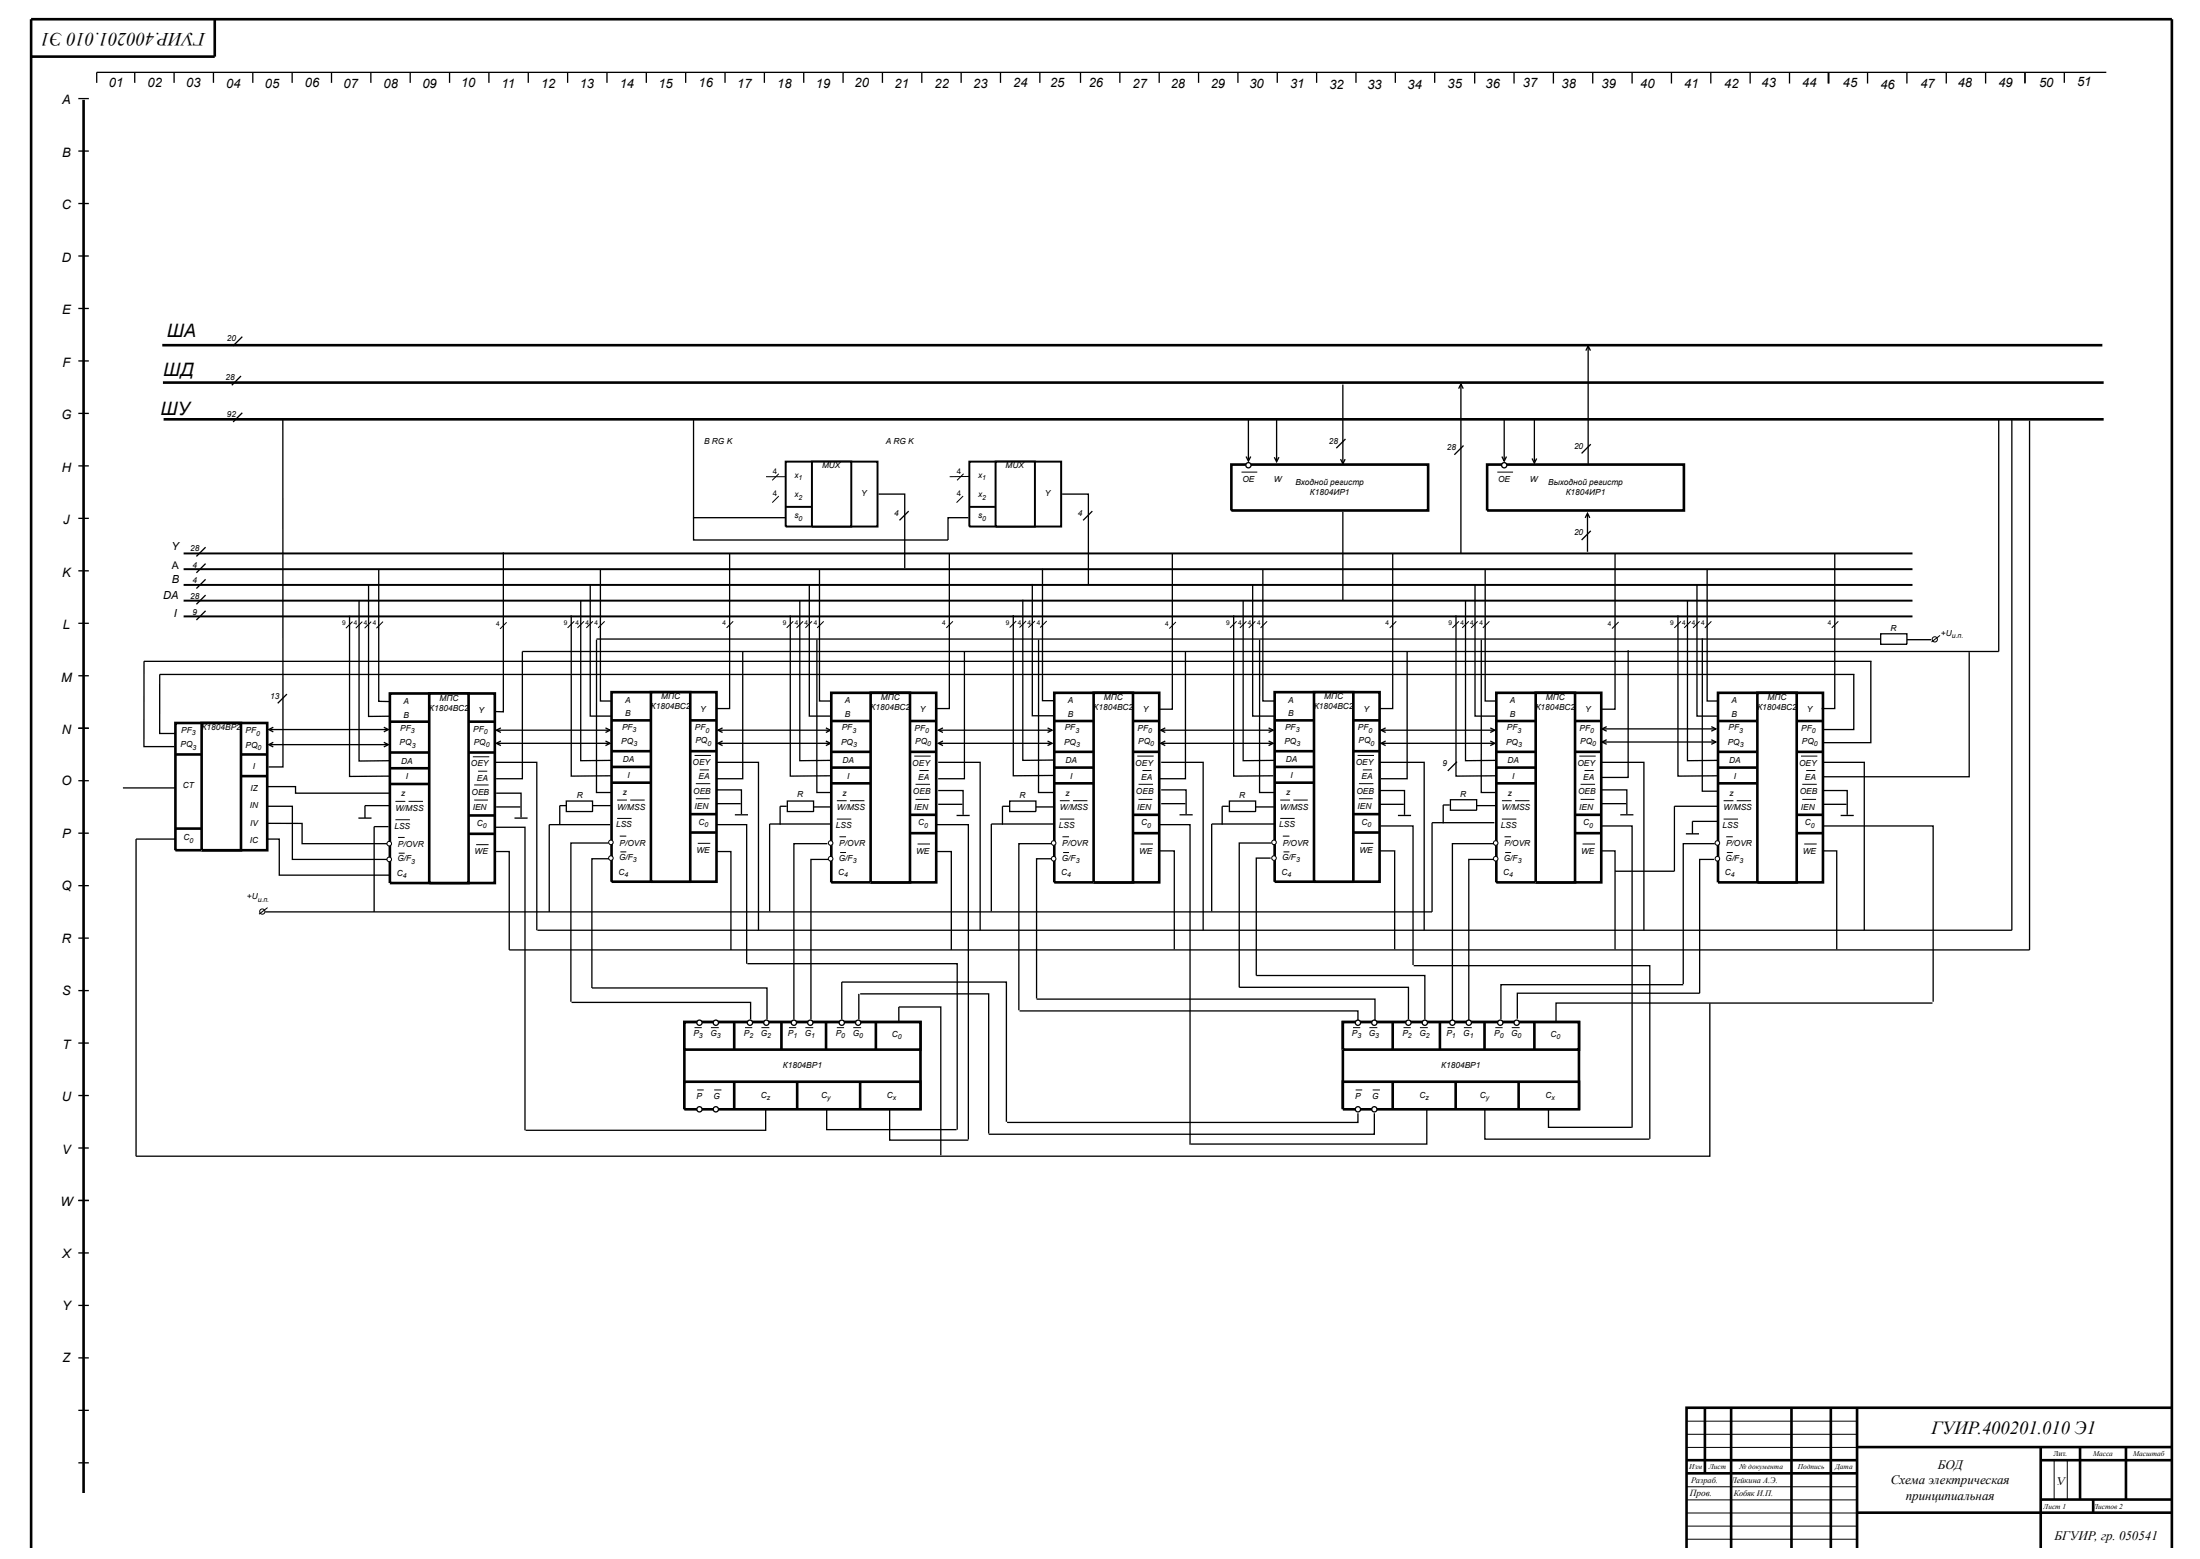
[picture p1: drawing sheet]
<svg xmlns="http://www.w3.org/2000/svg" width="873mm" height="619mm" viewBox="0 0 873 619" stroke-linecap="round" stroke-linejoin="round" font-family="sans-serif">
<g fill="none" stroke="#000" stroke-width="1" stroke-linecap="butt">
<path d="M85.2 7.9v14.6h-72.8M33.2 39.6v552.9M676.7 558.7v26M687.1 558.7v55.4M711 558.7v55.4M726.6 558.7v55.4M737.1 558.7v55.4M862 558.7h-192.6v55.4M669.4 579.5h67.7M737.1 574.3h124.9M809.9 574.3v39.8M809.9 579.5h52.1"/>
<path d="M825.6 574.3v20.9M843.8 574.3v20.9M669.4 584.7h67.7M809.9 595.2h52.1M830.8 595.2v5.2M12.4 614.1v-606.5h849.6v606.5M737.1 600.4h124.9"/>
</g>
<path d="M669.5 564h67.7M669.5 569.3h67.7M669.5 574.5h67.7M815.3 579.7v15.6M820.5 579.7v15.6M669.5 590.1h67.7M669.5 595.3h67.7M669.5 600.5h67.7M669.5 605.7h67.7M669.5 610.9h67.7" fill="none" stroke="#000" stroke-width=".4"/>
<g fill="none" stroke="#000" stroke-width=".52">
<path d="M31.1 39.1h4.2M53.5 28.7v4.2M69.1 28.7v4.2M84.7 28.7v4.2M100.3 28.7v4.2M116 28.7v4.2M131.6 28.7v4.2M147.2 28.7v4.2M162.8 28.7v4.2M178.4 28.7v4.2M194 28.7v4.2M209.7 28.7v4.2"/>
<path d="M225.3 28.7v4.2M240.9 28.7v4.2M256.5 28.7v4.2M272.1 28.7v4.2M287.8 28.7v4.2M303.4 28.7v4.2M319 28.7v4.2M334.6 28.7v4.2M350.2 28.7v4.2M365.9 28.7v4.2M381.5 28.7v4.2M397.1 28.7v4.2"/>
<path d="M412.7 28.7v4.2M428.8 28.7v4.2M444.5 28.7v4.2M460.1 28.7v4.2M475.7 28.7v4.2M491.3 28.7v4.2M506.9 28.7v4.2M522.6 28.7v4.2M538.2 28.7v4.2M553.8 28.7v4.2M569.4 28.7v4.2M585.3 29v4.1"/>
<path d="M600.9 29v4.1M616.5 29v4.1M632.2 29v4.1M647.8 29v4.1M663.4 29v4.1M679 29v4.1M694.6 29v4.1M710.2 29v4.1M725.6 29v4.1M725.9 29v4.1M741.2 29v4.1M756.8 29v4.1"/>
<path d="M772.5 29v4.1M788.1 29v4.1M803.7 28.7v4.4M819.3 28.7v4.2M836 28.7h-797.6v4.2M31.1 60h4.2M31.1 80.8h4.2M31.1 101.6h4.2M31.1 122.4h4.2M31.1 143.3h4.2M31.1 164.1h4.2M31.1 184.9h4.2"/>
<path d="M31.1 205.7h4.2M31.1 226.6h4.2M31.1 247.4h4.2M236.7 253.6h509.7M294.8 258.6v50.5h-10.4M324.2 253.9v60.6h6M31.1 268.2h4.2M31.1 289h4.2M285.5 289.8h43.5M285.5 295h43.5M286.8 288.9l-1.8 .9 1.8 .9M286.8 294.1l-1.8 .9 1.8 .9"/>
<path d="M327.8 288.9l1.8 .9-1.8 .9M327.8 294.1l1.8 .9-1.8 .9M31.1 309.9h4.2M31.1 330.7h4.2M31.1 351.5h4.2M31.1 372.3h4.2M31.1 393.2h4.2M31.1 414h4.2M31.1 434.8h4.2M31.1 455.6h4.2M31.1 476.5h4.2M31.1 497.3h4.2"/>
<path d="M31.1 518.1h4.2M31.1 538.9h4.2M31.1 559.8h4.2M31.1 580.6h4.2"/>
</g>
<path d="M72.9 219.7h686.2M72.9 225.9h686.2M72.9 232.1h686.2M72.9 238.4h686.2M72.9 244.6h686.2" fill="none" stroke="#000" stroke-width=".78" stroke-linecap="butt"/>
<path d="M312.5 317.9h10.4v4.2h-10.4z" fill="#fff"/>
<g fill="none" stroke="#000" stroke-width=".52">
<path d="M207.3 258.6v50.5h-10.4M236.8 253.9l-.1 60.6h6M382.8 258.6v50.5h-10.4M412.2 253.9v60.6h6M470.5 258.6v50.5h-10.4M499.9 253.9v60.6h6M558.5 258.6v50.5h-10.4M587.9 253.9v60.6h6M646.2 258v50.6h-10.4M675.6 253.4v60.6h6M197.6 289.8h44M197.6 295h44"/>
<path d="M198.8 288.9l-1.8 .9 1.8 .9M198.8 294.1l-1.8 .9 1.8 .9M240.3 288.9l1.8 .9-1.8 .9M240.3 294.1l1.8 .9-1.8 .9M373 289.8h44M373 295h44M374.2 288.9l-1.8 .9 1.8 .9M374.2 294.1l-1.8 .9 1.8 .9M415.8 288.9l1.8 .9-1.8 .9M415.8 294.1l1.8 .9-1.8 .9M461.2 289.8h43.5M461.2 295h43.5"/>
<path d="M462.5 288.9l-1.8 .9 1.8 .9M462.5 294.1l-1.8 .9 1.8 .9M503.5 288.9l1.8 .9-1.8 .9M503.5 294.1l1.8 .9-1.8 .9M548.7 289.8h44M548.7 295h44M550 288.9l-1.9 .9 1.9 .9M550 294.1l-1.9 .9 1.9 .9M591.5 288.9l1.8 .9-1.8 .9M591.5 294.1l1.8 .9-1.8 .9M636.4 289.3h44M636.4 294.5h44"/>
<path d="M637.7 288.4l-1.8 .9 1.8 .9M637.7 293.6l-1.8 .9 1.8 .9M679.2 288.4l1.8 .9-1.8 .9M679.2 293.6l1.8 .9-1.8 .9M312.5 317.9h10.4v4.2h-10.4z"/>
</g>
<path d="M69.6 286.9h36.5v50.5h-36.5z" fill="#fff"/>
<path d="M69.6 286.9h36.5v50.5h-36.5z" fill="none" stroke="#000" stroke-width="1" stroke-linecap="butt"/>
<path d="M80 286.9h15.6v50.5h-15.6z" fill="#fff"/>
<path d="M69.6 299.4h10.4M80 286.9h15.6v50.5h-15.6zM95.6 299.4h10.2M95.6 308h10.2M69.6 328.9h10.2" fill="none" stroke="#000" stroke-width="1" stroke-linecap="butt"/>
<g fill="none" stroke="#000" stroke-width=".52">
<path d="M112.3 166.4v138h-5.7M107.2 289.5h46.4M107.2 295.5h46.4M108.5 288.6l-1.9 .9 1.9 1M108.5 294.6l-1.9 .9 1.9 .9M152.3 288.6l1.9 .9-1.9 1M152.3 294.6l1.9 .9-1.9 .9M106.1 312.2h11.2v2.6h37.4M154.7 319.7h-9.9v5M106.1 326.8h13.8v8h33.8M106.1 320h9.9v21.1h37.7M106.1 333h4.7v14.3h43.9"/>
<path d="M142.2 324.7h5.3M669.1 330.9h5.2M681.6 326h-9.9v4.9M202.1 377h603.4M213.3 369.2h585.2"/>
</g>
<circle cx="104.1" cy="361.8" r="1.04" fill="#fff"/>
<g fill="none" stroke="#000" stroke-width=".4">
<path d="M106.2 360.2l-3.4 2.6"/>
<circle cx="104.1" cy="361.8" r="1.04"/>
</g>
<path d="M154.2 328.1h-5.7v33.8M242.2 327.3h-24.2v34.6M105.3 361.9h463.1" fill="none" stroke="#000" stroke-width=".52"/>
<path d="M224.8 317.9h10.4v4.2h-10.4z" fill="#fff"/>
<path d="M224.8 319.7h-2.6v7.3M224.8 317.9h10.4v4.2h-10.4zM235.2 319.7h7.3M312.2 320h-2.6v7.3M329.7 327h-24.2v34.7" fill="none" stroke="#000" stroke-width=".52"/>
<path d="M400.7 317.9h10.4v4.2h-10.4z" fill="#fff"/>
<path d="M400.7 317.9h10.4v4.2h-10.4zM400.5 320h-2.6v7.3M418.2 327h-24.8v34.7" fill="none" stroke="#000" stroke-width=".52"/>
<path d="M487.9 317.9h10.5v4.2h-10.5z" fill="#fff"/>
<path d="M487.9 317.9h10.5v4.2h-10.5zM487.7 320h-2.6v7.3M505.6 327h-24.7v34.7" fill="none" stroke="#000" stroke-width=".52"/>
<path d="M575.7 317.4h10.4v4.2h-10.4z" fill="#fff"/>
<g fill="none" stroke="#000" stroke-width=".52">
<path d="M196.4 302.6h16.7v66.6M196.9 314.8h9.9v9.6M284.4 302.6h16.6v66.6M284.4 313.5h9.9v9.6M284.4 319h9.6M372.4 302.6h16.6v66.6M372.4 313.8h9.9v9.6M372.4 319.2h9.6M460.9 302.6h16.6v66.6M460.9 313.5h9.9v9.6M460.9 319h9.6M547.6 313.8h9.8v9.6"/>
<path d="M547.6 319.2h9.6M547.8 302.6h17.5v66.6M575.4 319.5h-2.6v7.3M575.7 317.4h10.4v4.2h-10.4zM635.8 302.6h16.7v66.6M635.8 313.5h9.9v9.6M635.8 319h9.6M723.3 302.6h16.6v66.6M723.3 313.8h9.9v9.6M723.3 319.2h9.6M196.4 338h5.7v39M196.9 320.3h9.6"/>
<path d="M204.2 324.7h5.2M284.4 338h5.7v39M291.7 323.4h5.2M371.8 338h5.8v39M379.6 323.6h5.3M460.3 337.7h5.8v39.1M468.2 323.4h5.2M547.8 337.7h5.7v39.1M554.8 323.6h5.2M593.1 326.5h-24.7v35.4M635.3 337.7h5.7v39.1M643.1 323.4h5.2"/>
<path d="M683.7 320h-19.1v25.8h-23.6M723.3 337.7h5.7v39.1M730.5 323.6h5.3"/>
</g>
<circle cx="767.9" cy="253.8" r="1.04" fill="#fff"/>
<g fill="none" stroke="#000" stroke-width=".4">
<path d="M770 252.2l-3.4 2.6"/>
<circle cx="767.9" cy="253.8" r="1.04"/>
</g>
<path d="M746.4 251.5h10.4v4.2h-10.4z" fill="#fff"/>
<path d="M746.4 251.5h10.4v4.2h-10.4zM756.8 253.9h9.7M735.8 267.7v21.8h-12.5M736 267.7h-672.6v23.4h6M742.5 262.5v32.3h-19.2M742.8 262.5h-685.6l-.1 33.8h12" fill="none" stroke="#000" stroke-width=".52"/>
<path d="M590.2 184.4h78.1v18.2h-78.1z" fill="#fff"/>
<path d="M590.2 184.4h78.1v18.2h-78.1z" fill="none" stroke="#000" stroke-width="1" stroke-linecap="butt"/>
<path d="M594.3 187.4h6.2" fill="none" stroke="#000" stroke-width=".4"/>
<circle cx="597" cy="184.6" r="1.04" fill="#fff"/>
<circle cx="597" cy="184.6" r="1.04" fill="none" stroke="#000" stroke-width=".52"/>
<path d="M64.4 137h770M64.7 151.8h770.2M64.9 166.4h770" fill="none" stroke="#000" stroke-width="1" stroke-linecap="butt"/>
<path d="M488.7 184.4h78.1v18.2h-78.1z" fill="#fff"/>
<path d="M488.7 184.4h78.1v18.2h-78.1z" fill="none" stroke="#000" stroke-width="1" stroke-linecap="butt"/>
<path d="M492.8 187.4h6.2" fill="none" stroke="#000" stroke-width=".4"/>
<circle cx="495.5" cy="184.6" r="1.04" fill="#fff"/>
<circle cx="495.5" cy="184.6" r="1.04" fill="none" stroke="#000" stroke-width=".52"/>
<path d="M154.7 275.2h41.7v75.3h-41.7z" fill="#fff"/>
<path d="M154.7 275.2h41.7v75.3h-41.7z" fill="none" stroke="#000" stroke-width="1" stroke-linecap="butt"/>
<path d="M170.4 275.2h15.6v75.3h-15.6z" fill="#fff"/>
<path d="M170.4 275.2h15.6v75.3h-15.6z" fill="none" stroke="#000" stroke-width="1" stroke-linecap="butt"/>
<path d="M157 318.1h3.9M162.2 318.1h5.7M187.7 300.4h6.5M188.2 311.5h5.7M188.2 317.5h5.5M189.8 306.1h3.6M157 325.3h5.7M158 332.4h2.6M189 335.2h4.9" fill="none" stroke="#000" stroke-width=".4"/>
<circle cx="154.5" cy="334.8" r=".91" fill="#fff"/>
<g fill="none" stroke="#000" stroke-width=".4">
<path d="M158.3 338.6h2.3"/>
<circle cx="154.5" cy="334.8" r=".91"/>
</g>
<circle cx="154.5" cy="341.1" r=".91" fill="#fff"/>
<circle cx="154.5" cy="341.1" r=".91" fill="none" stroke="#000" stroke-width=".4"/>
<path d="M154.7 298.7h15.4M154.7 286.4h15.4M186 298.7h10.1M186 286.4h10.1M154.7 304.9h15.4M154.7 311.2h15.4M186 330.9h10.1M186 323.6h10.4" fill="none" stroke="#000" stroke-width="1" stroke-linecap="butt"/>
<path d="M242.7 274.7h41.7v75.2h-41.7z" fill="#fff"/>
<path d="M242.7 274.7h41.7v75.2h-41.7z" fill="none" stroke="#000" stroke-width="1" stroke-linecap="butt"/>
<path d="M258.3 274.7h15.7v75.2h-15.7z" fill="#fff"/>
<path d="M258.3 274.7h15.7v75.2h-15.7z" fill="none" stroke="#000" stroke-width="1" stroke-linecap="butt"/>
<path d="M275.7 299.8h6.5M244.9 317.5h3.9M250.1 317.5h5.8M276.2 311h5.7M276.2 317h5.4M277.7 305.6h3.7M244.9 324.8h5.8M246 331.8h2.6M277 334.7h4.9" fill="none" stroke="#000" stroke-width=".4"/>
<circle cx="242.5" cy="334.3" r=".91" fill="#fff"/>
<g fill="none" stroke="#000" stroke-width=".4">
<path d="M246.2 338.1h2.4"/>
<circle cx="242.5" cy="334.3" r=".91"/>
</g>
<circle cx="242.5" cy="340.6" r=".91" fill="#fff"/>
<circle cx="242.5" cy="340.6" r=".91" fill="none" stroke="#000" stroke-width=".4"/>
<path d="M242.7 298.1h15.4M242.7 285.9h15.4M274 298.1h10.1M274 285.9h10.1M242.7 304.4h15.4M242.7 310.6h15.4M274 330.4h10.1M274 323.1h10.4" fill="none" stroke="#000" stroke-width="1" stroke-linecap="butt"/>
<path d="M329.9 275h41.7v75.2h-41.7z" fill="#fff"/>
<path d="M329.9 275h41.7v75.2h-41.7z" fill="none" stroke="#000" stroke-width="1" stroke-linecap="butt"/>
<path d="M345.5 275h15.7v75.2h-15.7z" fill="#fff"/>
<path d="M345.5 275h15.7v75.2h-15.7z" fill="none" stroke="#000" stroke-width="1" stroke-linecap="butt"/>
<path d="M332.1 317.8h3.9M337.3 317.8h5.8M362.9 300.1h6.5M363.4 311.3h5.7M363.4 317.3h5.4M364.9 305.8h3.7M332.1 325.1h5.8M333.2 332.1h2.6M364.2 335h4.9" fill="none" stroke="#000" stroke-width=".4"/>
<circle cx="329.7" cy="334.6" r=".91" fill="#fff"/>
<g fill="none" stroke="#000" stroke-width=".4">
<path d="M333.4 338.4h2.4"/>
<circle cx="329.7" cy="334.6" r=".91"/>
</g>
<circle cx="329.7" cy="340.8" r=".91" fill="#fff"/>
<circle cx="329.7" cy="340.8" r=".91" fill="none" stroke="#000" stroke-width=".4"/>
<path d="M329.9 298.4h15.4M329.9 286.2h15.4M361.2 298.4h10.1M361.2 286.2h10.1M329.9 304.6h15.4M329.9 310.9h15.4M361.2 330.7h10.1M361.2 323.4h10.4" fill="none" stroke="#000" stroke-width="1" stroke-linecap="butt"/>
<path d="M418.4 275h41.7v75.2h-41.7z" fill="#fff"/>
<path d="M418.4 275h41.7v75.2h-41.7z" fill="none" stroke="#000" stroke-width="1" stroke-linecap="butt"/>
<path d="M434.1 275h15.6v75.2h-15.6z" fill="#fff"/>
<path d="M434.1 275h15.6v75.2h-15.6z" fill="none" stroke="#000" stroke-width="1" stroke-linecap="butt"/>
<path d="M420.6 317.8h4M425.9 317.8h5.7M451.4 300.1h6.5M451.9 311.3h5.7M451.9 317.3h5.5M453.4 305.8h3.7M420.6 325.1h5.8M421.7 332.1h2.6M452.7 335h4.9" fill="none" stroke="#000" stroke-width=".4"/>
<circle cx="418.2" cy="334.6" r=".91" fill="#fff"/>
<g fill="none" stroke="#000" stroke-width=".4">
<path d="M422 338.4h2.3"/>
<circle cx="418.2" cy="334.6" r=".91"/>
</g>
<circle cx="418.2" cy="340.8" r=".91" fill="#fff"/>
<circle cx="418.2" cy="340.8" r=".91" fill="none" stroke="#000" stroke-width=".4"/>
<path d="M418.4 298.4h15.4M418.4 286.2h15.4M449.7 298.4h10.1M449.7 286.2h10.1M418.4 304.6h15.4M418.4 310.9h15.4M449.7 330.7h10.1M449.7 323.4h10.4" fill="none" stroke="#000" stroke-width="1" stroke-linecap="butt"/>
<path d="M505.9 274.7h41.7v75.2h-41.7z" fill="#fff"/>
<path d="M505.9 274.7h41.7v75.2h-41.7z" fill="none" stroke="#000" stroke-width="1" stroke-linecap="butt"/>
<path d="M521.5 274.7h15.6v75.2h-15.6z" fill="#fff"/>
<path d="M521.5 274.7h15.6v75.2h-15.6z" fill="none" stroke="#000" stroke-width="1" stroke-linecap="butt"/>
<path d="M538.8 299.8h6.5M508.1 317.5h3.9M513.3 317.5h5.7M539.4 311h5.7M539.4 317h5.4M540.9 305.6h3.7M508.1 324.8h5.7M509.2 331.8h2.6M540.1 334.7h5" fill="none" stroke="#000" stroke-width=".4"/>
<circle cx="505.6" cy="334.3" r=".91" fill="#fff"/>
<g fill="none" stroke="#000" stroke-width=".4">
<path d="M509.4 338.1h2.4"/>
<circle cx="505.6" cy="334.3" r=".91"/>
</g>
<circle cx="505.6" cy="340.6" r=".91" fill="#fff"/>
<circle cx="505.6" cy="340.6" r=".91" fill="none" stroke="#000" stroke-width=".4"/>
<path d="M505.9 298.1h15.4M505.9 285.9h15.4M537.1 298.1h10.2M537.1 285.9h10.2M505.9 304.4h15.4M505.9 310.6h15.4M537.1 330.4h10.2M537.1 323.1h10.5" fill="none" stroke="#000" stroke-width="1" stroke-linecap="butt"/>
<path d="M681.9 275h41.6v75.2h-41.6z" fill="#fff"/>
<path d="M681.9 275h41.6v75.2h-41.6z" fill="none" stroke="#000" stroke-width="1" stroke-linecap="butt"/>
<path d="M697.5 275h15.6v75.2h-15.6z" fill="#fff"/>
<path d="M697.5 275h15.6v75.2h-15.6z" fill="none" stroke="#000" stroke-width="1" stroke-linecap="butt"/>
<path d="M684.1 317.8h3.9M689.3 317.8h5.7M714.8 300.1h6.5M715.3 311.3h5.7M715.3 317.3h5.5M716.9 305.8h3.6M684.1 325.1h5.7M685.1 332.1h2.6M716.1 335h4.9" fill="none" stroke="#000" stroke-width=".4"/>
<circle cx="681.6" cy="334.6" r=".91" fill="#fff"/>
<g fill="none" stroke="#000" stroke-width=".4">
<path d="M685.4 338.4h2.3"/>
<circle cx="681.6" cy="334.6" r=".91"/>
</g>
<circle cx="681.6" cy="340.8" r=".91" fill="#fff"/>
<circle cx="681.6" cy="340.8" r=".91" fill="none" stroke="#000" stroke-width=".4"/>
<path d="M681.9 298.4h15.3M681.9 286.2h15.3M713.1 298.4h10.2M713.1 286.2h10.2M681.9 304.6h15.3M681.9 310.9h15.3M713.1 330.7h10.2M713.1 323.4h10.4" fill="none" stroke="#000" stroke-width="1" stroke-linecap="butt"/>
<path d="M593.9 275h41.6v75.2h-41.6z" fill="#fff"/>
<path d="M593.9 275h41.6v75.2h-41.6z" fill="none" stroke="#000" stroke-width="1" stroke-linecap="butt"/>
<path d="M609.5 275h15.6v75.2h-15.6z" fill="#fff"/>
<path d="M609.5 275h15.6v75.2h-15.6z" fill="none" stroke="#000" stroke-width="1" stroke-linecap="butt"/>
<path d="M596.1 317.8h3.9M601.3 317.8h5.7M626.8 300.1h6.5M627.3 311.3h5.8M627.3 317.3h5.5M628.9 305.8h3.6M596.1 325.1h5.7M597.1 332.1h2.6M628.1 335h5" fill="none" stroke="#000" stroke-width=".4"/>
<circle cx="593.6" cy="334.6" r=".91" fill="#fff"/>
<g fill="none" stroke="#000" stroke-width=".4">
<path d="M597.4 338.4h2.3"/>
<circle cx="593.6" cy="334.6" r=".91"/>
</g>
<circle cx="593.6" cy="340.8" r=".91" fill="#fff"/>
<circle cx="593.6" cy="340.8" r=".91" fill="none" stroke="#000" stroke-width=".4"/>
<path d="M593.9 298.4h15.3M593.9 286.2h15.3M625.1 298.4h10.2M625.1 286.2h10.2M593.9 304.6h15.3M593.9 310.9h15.3M625.1 330.7h10.2M625.1 323.4h10.4" fill="none" stroke="#000" stroke-width="1" stroke-linecap="butt"/>
<path d="M271.6 405.6h93.7v34.4h-93.7z" fill="#fff"/>
<path d="M271.6 405.6h93.7v34.4h-93.7z" fill="none" stroke="#000" stroke-width="1" stroke-linecap="butt"/>
<path d="M271.6 405.6h93.7v11h-93.7z" fill="#fff"/>
<path d="M271.6 405.6h93.7v11h-93.7z" fill="none" stroke="#000" stroke-width="1" stroke-linecap="butt"/>
<path d="M271.6 429.3h93.7v11h-93.7z" fill="#fff"/>
<path d="M271.6 429.3h93.7v11h-93.7z" fill="none" stroke="#000" stroke-width="1" stroke-linecap="butt"/>
<path d="M275.7 407.9h2.8M282.2 407.9h3.1" fill="none" stroke="#000" stroke-width=".4"/>
<circle cx="277.6" cy="405.9" r="1.04" fill="#fff"/>
<circle cx="277.6" cy="405.9" r="1.04" fill="none" stroke="#000" stroke-width=".52"/>
<circle cx="284.1" cy="405.9" r="1.04" fill="#fff"/>
<circle cx="284.1" cy="405.9" r="1.04" fill="none" stroke="#000" stroke-width=".52"/>
<path d="M276.7 432.6h2.6M283.5 432.6h2.8" fill="none" stroke="#000" stroke-width=".4"/>
<circle cx="277.6" cy="440.3" r="1.04" fill="#fff"/>
<circle cx="277.6" cy="440.3" r="1.04" fill="none" stroke="#000" stroke-width=".52"/>
<circle cx="284.1" cy="440.3" r="1.04" fill="#fff"/>
<circle cx="284.1" cy="440.3" r="1.04" fill="none" stroke="#000" stroke-width=".52"/>
<path d="M295.7 407.9h2.9M302.2 407.9h3.1" fill="none" stroke="#000" stroke-width=".4"/>
<circle cx="297.7" cy="405.9" r="1.04" fill="#fff"/>
<circle cx="297.7" cy="405.9" r="1.04" fill="none" stroke="#000" stroke-width=".52"/>
<circle cx="304.2" cy="405.9" r="1.04" fill="#fff"/>
<circle cx="304.2" cy="405.9" r="1.04" fill="none" stroke="#000" stroke-width=".52"/>
<path d="M313.1 407.9h2.9M319.6 407.9h3.2" fill="none" stroke="#000" stroke-width=".4"/>
<circle cx="315.1" cy="405.9" r="1.04" fill="#fff"/>
<circle cx="315.1" cy="405.9" r="1.04" fill="none" stroke="#000" stroke-width=".52"/>
<circle cx="321.6" cy="405.9" r="1.04" fill="#fff"/>
<circle cx="321.6" cy="405.9" r="1.04" fill="none" stroke="#000" stroke-width=".52"/>
<path d="M332.1 407.9h2.9M338.7 407.9h3.1" fill="none" stroke="#000" stroke-width=".4"/>
<circle cx="334.1" cy="405.9" r="1.04" fill="#fff"/>
<circle cx="334.1" cy="405.9" r="1.04" fill="none" stroke="#000" stroke-width=".52"/>
<circle cx="340.6" cy="405.9" r="1.04" fill="#fff"/>
<circle cx="340.6" cy="405.9" r="1.04" fill="none" stroke="#000" stroke-width=".52"/>
<path d="M291.4 405.6v10.7M310.1 405.9v10.7M327.8 405.9v10.7M347.6 405.6v10.7M291.4 429.1v10.6M316.4 429.1v10.6M341.4 429.1v10.6" fill="none" stroke="#000" stroke-width="1" stroke-linecap="butt"/>
<path d="M311.8 183.2h36.5v25.8h-36.5z" fill="#fff"/>
<path d="M311.8 183.2h36.5v25.8h-36.5z" fill="none" stroke="#000" stroke-width=".78" stroke-linecap="butt"/>
<path d="M322.3 183.2h15.6v25.8h-15.6z" fill="#fff"/>
<path d="M322.3 183.2h15.6v25.8h-15.6zM311.8 201.2h10.2" fill="none" stroke="#000" stroke-width=".78" stroke-linecap="butt"/>
<path d="M384.7 183.2h36.5v25.8h-36.5z" fill="#fff"/>
<path d="M384.7 183.2h36.5v25.8h-36.5z" fill="none" stroke="#000" stroke-width=".78" stroke-linecap="butt"/>
<path d="M395.1 183.2h15.7v25.8h-15.7z" fill="#fff"/>
<path d="M395.1 183.2h15.7v25.8h-15.7zM384.7 201.2h10.2" fill="none" stroke="#000" stroke-width=".78" stroke-linecap="butt"/>
<path d="M533 405.6h93.7v34.4h-93.7z" fill="#fff"/>
<path d="M533 405.6h93.7v34.4h-93.7z" fill="none" stroke="#000" stroke-width="1" stroke-linecap="butt"/>
<path d="M533 405.6h93.7v11h-93.7z" fill="#fff"/>
<path d="M533 405.6h93.7v11h-93.7z" fill="none" stroke="#000" stroke-width="1" stroke-linecap="butt"/>
<path d="M533 429.3h93.7v11h-93.7z" fill="#fff"/>
<path d="M533 429.3h93.7v11h-93.7z" fill="none" stroke="#000" stroke-width="1" stroke-linecap="butt"/>
<path d="M537 407.9h2.9M543.5 407.9h3.1" fill="none" stroke="#000" stroke-width=".4"/>
<circle cx="539" cy="405.9" r="1.04" fill="#fff"/>
<circle cx="539" cy="405.9" r="1.04" fill="none" stroke="#000" stroke-width=".52"/>
<circle cx="545.5" cy="405.9" r="1.04" fill="#fff"/>
<circle cx="545.5" cy="405.9" r="1.04" fill="none" stroke="#000" stroke-width=".52"/>
<path d="M538 432.6h2.7M544.8 432.6h2.9" fill="none" stroke="#000" stroke-width=".4"/>
<circle cx="539" cy="440.3" r="1.04" fill="#fff"/>
<circle cx="539" cy="440.3" r="1.04" fill="none" stroke="#000" stroke-width=".52"/>
<circle cx="545.5" cy="440.3" r="1.04" fill="#fff"/>
<circle cx="545.5" cy="440.3" r="1.04" fill="none" stroke="#000" stroke-width=".52"/>
<path d="M557.1 407.9h2.8M563.6 407.9h3.1" fill="none" stroke="#000" stroke-width=".4"/>
<circle cx="559" cy="405.9" r="1.04" fill="#fff"/>
<circle cx="559" cy="405.9" r="1.04" fill="none" stroke="#000" stroke-width=".52"/>
<circle cx="565.5" cy="405.9" r="1.04" fill="#fff"/>
<circle cx="565.5" cy="405.9" r="1.04" fill="none" stroke="#000" stroke-width=".52"/>
<path d="M574.5 407.9h2.9M581 407.9h3.1" fill="none" stroke="#000" stroke-width=".4"/>
<circle cx="576.4" cy="405.9" r="1.04" fill="#fff"/>
<circle cx="576.4" cy="405.9" r="1.04" fill="none" stroke="#000" stroke-width=".52"/>
<circle cx="583" cy="405.9" r="1.04" fill="#fff"/>
<circle cx="583" cy="405.9" r="1.04" fill="none" stroke="#000" stroke-width=".52"/>
<path d="M593.5 407.9h2.9M600 407.9h3.1" fill="none" stroke="#000" stroke-width=".4"/>
<circle cx="595.4" cy="405.9" r="1.04" fill="#fff"/>
<circle cx="595.4" cy="405.9" r="1.04" fill="none" stroke="#000" stroke-width=".52"/>
<circle cx="602" cy="405.9" r="1.04" fill="#fff"/>
<g fill="none" stroke="#000" stroke-width=".52">
<path d="M96.2 133.6l-3.7 3.7M629.4 139.1l.9-1.8 .9 1.8M630.3 137.9v46.5M95.6 149.2l-3.6 3.7M533 152.6v30.9M578.9 154.2l.9-1.8 .9 1.8M579.8 153v66.5M96.2 163.8l-3.7 3.7M275.3 166.4v39.1h36.4M495.5 166.7v15.7M506.7 166.7v16M534 174.2l-3.6 3.7"/>
<path d="M580.9 176.8l-3.7 3.7M597 166.7v15.7M609 166.4v16.8M631.4 176.3l-3.7 3.7M793.3 166.4v92.2h-586M798.5 166.4v202.8M805.5 166.9v210.1M348.7 196.1h10.4v29.4M421.6 196.1h10.4v35.9M494.6 181.2l.9 1.8 .9-1.8M505.8 181.5l.9 1.8 .9-1.8M532.1 182.2l.9 1.9 .9-1.9"/>
<path d="M596.1 181.2l.9 1.8 .9-1.8M608.1 182l.9 1.8 .9-1.8M81.6 217.2l-3.7 3.6M199.8 219.3v63.2l-3.5-.1M289.6 219.5v61.7h-5.2M360.6 202.9l-3.6 3.6M376.8 219.5v61.7h-5.2M384.3 205.5h-8v8.8h-101v-8.8M433.5 202.9l-3.6 3.6M465.3 219.8v61.7h-5.2M533 203.1v35.2M552.8 219.5v61.7h-5.2"/>
<path d="M629.2 205.5l.9-1.8 .9 1.8M630.1 204.3v14.7M631.4 210.7l-3.7 3.6M641 219.8v61.7h-5.2M728.2 219.5v61.7h-5.2M81.6 236.2l-3.7 3.6M81.6 223.7l-3.7 3.6M81.6 229.9l-3.7 3.7M142.5 238.3v63.7l12.2-.1M146.3 232v52.3h8.5M150.3 226v52.4h4.5M230.5 238.1v63.8l12.2-.1"/>
<path d="M234.3 231.9v52.3h8.4M238.3 225.9v52.3h4.4M317.4 238.1v63.8l12.3-.1M321.2 231.9v52.3h8.5M325.2 225.9v52.3h4.5M405.9 238v63.8l12.3-.1M409.7 231.8v52.3h8.5M413.8 225.8v52.3h4.4M493.4 238.1v63.8l12.2-.1M497.2 231.9v52.3h8.4M501.2 225.9v52.3h4.4M581.7 238.1v63.8l12.2-.1"/>
<path d="M585.4 231.9v52.3h8.5M589.5 225.9v52.3h4.4M669.7 238.1v63.8l12.3-.1M673.5 231.9v52.3h8.5M677.6 225.9v52.3h4.4M81.6 242.4l-3.7 3.7M138.7 244.4v63.8l15.9-.2M226.7 244.3v63.7l15.8-.1M313.7 244.3v63.7l15.7-.1M402.2 244.1v63.8l15.7-.1M489.6 244.3v63.7l15.8-.1M577.9 244.3v63.7l15.7-.1"/>
<path d="M666 244.3v63.7l15.7-.1M781.6 258.8v49.5h-58.3M113.9 275.5l-3.7 3.6M48.8 312.7h20.6M578.3 302.3l-3.7 3.6M586.1 319.7h7.3M69.6 333h-15.6v125.7M196.4 328.3h12v120.3M241.4 334.6h-14.8v63M284.4 327.3h11.9v55.2M322.9 320.3h7.3M328.4 334.8h-13.3v69.8"/>
<path d="M371.6 327.3h12.7v124.9M411.1 320.3h7.3M417.1 334.8h-12.7v66.2M460.3 327.3h12v127M498.4 320.3h7.2M504.6 334.6h-12.8v57.2h67.2v12.8M547.8 327.8h13v55.2M592.6 334.8h-16.2v70.1M635.3 327.8h12.5v119.8M680.6 334.8h-12.5v55.7M723.5 327.8h43.8v69.8M241.7 340.8h-6.8v51.3h69.5v12.5"/>
<path d="M328.6 341.1h-6.7v63.5M417.1 340.8h-5.7v55.5M504.3 340.6h-5.7v46.6h66.9v17.4M592.6 341.1h-9.6v63.8M680.3 341.1h-5.7v53.1h-72.4v10.1M226.8 397.8h71.1v6.8M296.6 382.5h83.3v65.8M340.9 394.5v10.1M341.4 394.5h51v55.4M411.4 396.5h134.3v8.4M561.1 383.3h93.7v68.7M668.1 390.8h-72.4v13.8"/>
<path d="M678.6 398.2v60.7h-624.7M767 398.1h-149.4v7.3M334.1 404.6v-14.8h65.3v55.4M356.7 405.6v-5.9h16.7v58.8M404.6 401.2h134.4v3.7M303.9 440.3v8.3h-95.3M328.1 440v8.3h51.5M353.1 440v12.5h31.2M539 441.8v3.7h-139.3M545.5 441.8v8.4h-153.1M566.3 440.3v13.8h-93.7M589.3 440.1v12h65.4"/>
<path d="M614.6 440.1v7.3h33"/>
<circle cx="602" cy="405.9" r="1.04"/>
</g>
<path d="M552.8 405.6v10.7M571.5 405.9v10.7M589.2 405.9v10.7M609 405.6v10.7M552.8 429.1v10.6M577.7 429.1v10.6M602.7 429.1v10.6" fill="none" stroke="#000" stroke-width="1" stroke-linecap="butt"/>
<g fill="none" stroke="#000" stroke-width=".4">
<path d="M304 189.2h7.8M309.1 188l-2.6 2.6M309.1 196.9l-2.6 2.6M382.3 196.9l-2.7 2.6M382.4 188l-2.6 2.6M384.9 189.1l-8 .1M139.9 246.7l-2.6 2.6M143.8 246.7l-2.6 2.6M147.3 246.7l-2.6 2.6M152 246.7l-2.6 2.6M201.1 247l-2.6 2.6M227.9 246.6l-2.6 2.6"/>
<path d="M231.8 246.6l-2.6 2.6M235.3 246.6l-2.6 2.6M240 246.6l-2.6 2.6M291 246.6l-2.6 2.6M314.8 246.6l-2.6 2.6M318.7 246.6l-2.6 2.6M322.3 246.6l-2.7 2.6M326.9 246.6l-2.6 2.6M378.2 246.6l-2.6 2.6M403.3 246.5l-2.6 2.6M407.2 246.5l-2.6 2.6M410.8 246.5l-2.6 2.6"/>
<path d="M415.4 246.5l-2.6 2.6M466.7 246.9l-2.6 2.6M490.8 246.6l-2.6 2.6M494.7 246.6l-2.6 2.6M498.2 246.6l-2.6 2.6M502.9 246.6l-2.6 2.6M554.2 246.6l-2.6 2.6M579 246.6l-2.6 2.6M583 246.6l-2.7 2.6M586.5 246.6l-2.6 2.6M591.2 246.6l-2.7 2.6M642.4 246.9l-2.6 2.6"/>
<path d="M667.1 246.6l-2.6 2.6M671 246.6l-2.6 2.6M674.6 246.6l-2.6 2.6M679.2 246.6l-2.6 2.6M729.6 246.6l-2.6 2.6"/>
</g>
<g font-size="7.3">
<text x="81.4" y="13.1" transform="rotate(-180 81.4 13.1)">ГУИР.400201.010 Э1</text>
<text x="66.3" y="133.6">ША</text>
<text x="64.8" y="149.2">ШД</text>
<text x="63.8" y="164.9">ШУ</text>
<text x="766.7" y="569.1">ГУИР.400201.010 Э1</text>
</g>
<g font-size="5.1">
<text x="43.2" y="34.7">01</text>
<text x="58.6" y="34.4">02</text>
<text x="73.9" y="34.4">03</text>
<text x="89.8" y="35">04</text>
<text x="105.2" y="35">05</text>
<text x="121" y="34.7">06</text>
<text x="136.4" y="35">07</text>
<text x="152.3" y="35">08</text>
<text x="167.6" y="35">09</text>
<text x="183" y="34.7">10</text>
<text x="199.1" y="35">11</text>
<text x="214.7" y="35">12</text>
<text x="230.1" y="35">13</text>
<text x="246" y="35">14</text>
<text x="261.3" y="35">15</text>
<text x="277.2" y="34.7">16</text>
<text x="292.6" y="35">17</text>
<text x="308.5" y="35">18</text>
<text x="323.8" y="35">19</text>
<text x="339.2" y="34.7">20</text>
<text x="355" y="35">21</text>
<text x="370.9" y="35">22</text>
<text x="386.3" y="35">23</text>
<text x="402.2" y="34.7">24</text>
<text x="416.7" y="34.7">25</text>
<text x="432.1" y="34.7">26</text>
<text x="449.5" y="35">27</text>
<text x="464.6" y="35">28</text>
<text x="480.5" y="35">29</text>
<text x="495.9" y="35">30</text>
<text x="512" y="35">31</text>
<text x="527.6" y="35.2">32</text>
<text x="542.7" y="35.2">33</text>
<text x="558.6" y="35.2">34</text>
<text x="574.5" y="35">35</text>
<text x="589.6" y="35">36</text>
<text x="604.4" y="34.7">37</text>
<text x="619.8" y="35">38</text>
<text x="635.7" y="35">39</text>
<text x="651" y="35">40</text>
<text x="668.5" y="35">41</text>
<text x="684.3" y="35">42</text>
<text x="699.2" y="34.4">43</text>
<text x="715.3" y="34.4">44</text>
<text x="731.5" y="34.4">45</text>
<text x="746.3" y="35.2">46</text>
<text x="762.2" y="35">47</text>
<text x="777" y="34.4">48</text>
<text x="793.2" y="34.4">49</text>
<text x="809.3" y="34.4">50</text>
<text x="824.4" y="34.2">51</text>
<text x="24.7" y="41.5">A</text>
<text x="24.7" y="62.3">B</text>
<text x="24.5" y="83.1">C</text>
<text x="24.5" y="103.9">D</text>
<text x="24.7" y="124.8">E</text>
<text x="24.8" y="145.6">F</text>
<text x="24.4" y="166.4">G</text>
<text x="24.5" y="187.2">H</text>
<text x="25.1" y="208.1">J</text>
<text x="24.7" y="228.9">K</text>
<text x="25" y="249.7">L</text>
<text x="24.3" y="270.5">M</text>
<text x="24.5" y="291.4">N</text>
<text x="24.4" y="311.7">O</text>
<text x="24.7" y="332.5">P</text>
<text x="24.4" y="353.3">Q</text>
<text x="24.5" y="374.1">R</text>
<text x="24.7" y="395">S</text>
<text x="24.8" y="416.3">T</text>
<text x="24.5" y="437.1">U</text>
<text x="24.7" y="458">V</text>
<text x="24" y="478.8">W</text>
<text x="24.7" y="499.1">X</text>
<text x="24.7" y="519.9">Y</text>
<text x="24.8" y="540.7">Z</text>
<text x="769.1" y="582.9">БОД</text>
<text x="750.4" y="589.2">Схема электрическая</text>
<text x="816" y="589.7">У</text>
<text x="756.4" y="595.2">принципиальная</text>
<text x="815.5" y="611.3">БГУИР, гр. 050541</text>
</g>
<g font-size="4.4">
<text x="68" y="218.2">Y</text>
<text x="68.1" y="231.5">B</text>
<text x="64.7" y="237.7">DA</text>
<text x="69" y="245">I</text>
</g>
<text font-size="4.2" x="68.2" y="225.8">A</text>
<text font-size="3.7" x="670.7" y="593.9">Пров.</text>
<g font-size="3.3">
<text x="90" y="135.2">20</text>
<text x="89.5" y="150.8">28</text>
<text x="90" y="165.4">92</text>
<text x="279.4" y="176.3">B RG K</text>
<text x="351.6" y="176.3">A RG K</text>
<text x="527.4" y="176.1">28</text>
<text x="574.2" y="178.7">28</text>
<text x="624.7" y="178.1">20</text>
<text x="326.3" y="185.7">MUX</text>
<text x="399.1" y="185.7">MUX</text>
<text x="315.3" y="189.6">x</text>
<text x="388.2" y="189.6">x</text>
<text x="493.1" y="191.1">OE</text>
<text x="505.6" y="191.4">W</text>
<text x="594.6" y="191.1">OE</text>
<text x="607.2" y="191.4">W</text>
<text x="315.3" y="197.4">x</text>
<text x="341.8" y="196.9">Y</text>
<text x="388.2" y="197.4">x</text>
<text x="414.7" y="196.9">Y</text>
<text x="514.2" y="192.5">Входной регистр</text>
<text x="519.9" y="196.6">К1804ИР1</text>
<text x="614.4" y="192.5">Выходной регистр</text>
<text x="621.4" y="196.6">К1804ИР1</text>
<text x="315.3" y="205.7">s</text>
<text x="354.9" y="204.7">4</text>
<text x="388.2" y="205.7">s</text>
<text x="427.8" y="204.7">4</text>
<text x="624.7" y="212.5">20</text>
<text x="75.5" y="218.7">28</text>
<text x="76.4" y="225.3">4</text>
<text x="76.4" y="231.5">4</text>
<text x="75.5" y="237.7">28</text>
<text x="76.4" y="244">9</text>
<text x="750.3" y="250.2">R</text>
<text x="770.4" y="252.3">+U</text>
<text x="107.2" y="277.3">13</text>
<text x="160.1" y="279.4">A</text>
<text x="170.4" y="282">К1804ВС2</text>
<text x="174.4" y="278.1">МПС</text>
<text x="248.1" y="278.9">A</text>
<text x="258.3" y="281.5">К1804ВС2</text>
<text x="262.4" y="277.6">МПС</text>
<text x="335.3" y="279.1">A</text>
<text x="345.5" y="281.7">К1804ВС2</text>
<text x="349.6" y="277.8">МПС</text>
<text x="423.8" y="279.1">A</text>
<text x="434.1" y="281.7">К1804ВС2</text>
<text x="438.1" y="277.8">МПС</text>
<text x="511.3" y="278.9">A</text>
<text x="521.5" y="281.5">К1804ВС2</text>
<text x="525.6" y="277.6">МПС</text>
<text x="599.3" y="279.1">A</text>
<text x="609.5" y="281.7">К1804ВС2</text>
<text x="613.5" y="277.8">МПС</text>
<text x="687.3" y="279.1">A</text>
<text x="697.5" y="281.7">К1804ВС2</text>
<text x="701.5" y="277.8">МПС</text>
<text x="160.1" y="284.9">B</text>
<text x="189.9" y="283">Y</text>
<text x="248.1" y="284.3">B</text>
<text x="277.9" y="282.5">Y</text>
<text x="335.3" y="284.6">B</text>
<text x="365.1" y="282.8">Y</text>
<text x="423.8" y="284.6">B</text>
<text x="453.6" y="282.8">Y</text>
<text x="511.3" y="284.3">B</text>
<text x="541.1" y="282.5">Y</text>
<text x="599.3" y="284.6">B</text>
<text x="629.1" y="282.8">Y</text>
<text x="687.3" y="284.6">B</text>
<text x="717.1" y="282.8">Y</text>
<text x="71.9" y="290.8">PF</text>
<text x="80.1" y="289.8">К1804ВР2</text>
<text x="97.5" y="291.1">PF</text>
<text x="158.9" y="290.1">PF</text>
<text x="187.8" y="290.3">PF</text>
<text x="246.9" y="289.5">PF</text>
<text x="275.8" y="289.8">PF</text>
<text x="334.1" y="289.8">PF</text>
<text x="363" y="290.1">PF</text>
<text x="422.6" y="289.8">PF</text>
<text x="451.5" y="290.1">PF</text>
<text x="510" y="289.5">PF</text>
<text x="538.9" y="289.8">PF</text>
<text x="598" y="289.8">PF</text>
<text x="626.9" y="290.1">PF</text>
<text x="686" y="289.8">PF</text>
<text x="714.9" y="290.1">PF</text>
<text x="71.7" y="296.6">PQ</text>
<text x="97.4" y="296.8">PQ</text>
<text x="158.6" y="295.8">PQ</text>
<text x="188" y="295.5">PQ</text>
<text x="246.6" y="295.3">PQ</text>
<text x="276" y="295">PQ</text>
<text x="333.8" y="295.5">PQ</text>
<text x="363.2" y="295.3">PQ</text>
<text x="422.3" y="295.5">PQ</text>
<text x="451.7" y="295.3">PQ</text>
<text x="509.8" y="295.3">PQ</text>
<text x="539.2" y="295">PQ</text>
<text x="597.8" y="295.5">PQ</text>
<text x="627.2" y="295.3">PQ</text>
<text x="685.7" y="295.5">PQ</text>
<text x="715.2" y="295.3">PQ</text>
<text x="100.4" y="305.2">I</text>
<text x="159.2" y="303.1">DA</text>
<text x="186.9" y="304.1">OEY</text>
<text x="247.2" y="302.6">DA</text>
<text x="274.9" y="303.6">OEY</text>
<text x="334.4" y="302.8">DA</text>
<text x="362.1" y="303.9">OEY</text>
<text x="422.9" y="302.8">DA</text>
<text x="450.6" y="303.9">OEY</text>
<text x="510.4" y="302.6">DA</text>
<text x="538.1" y="303.6">OEY</text>
<text x="572.5" y="304.1">9</text>
<text x="598.4" y="302.8">DA</text>
<text x="626.1" y="303.9">OEY</text>
<text x="686.3" y="302.8">DA</text>
<text x="714" y="303.9">OEY</text>
<text x="161" y="309.3">I</text>
<text x="189.2" y="309.9">EA</text>
<text x="249" y="308.8">I</text>
<text x="277.2" y="309.3">EA</text>
<text x="336.2" y="309.1">I</text>
<text x="364.4" y="309.6">EA</text>
<text x="424.7" y="309.1">I</text>
<text x="452.9" y="309.6">EA</text>
<text x="512.2" y="308.8">I</text>
<text x="540.4" y="309.3">EA</text>
<text x="600.2" y="309.1">I</text>
<text x="628.4" y="309.6">EA</text>
<text x="688.2" y="309.1">I</text>
<text x="716.4" y="309.6">EA</text>
<text x="72.6" y="312.7">CT</text>
<text x="99.4" y="313.8">IZ</text>
<text x="159.2" y="316.1">z</text>
<text x="187.2" y="315.6">OEB</text>
<text x="228.9" y="316.9">R</text>
<text x="247.2" y="315.6">z</text>
<text x="275.2" y="315.1">OEB</text>
<text x="316.4" y="316.4">R</text>
<text x="334.4" y="315.8">z</text>
<text x="362.4" y="315.3">OEB</text>
<text x="404.6" y="316.9">R</text>
<text x="422.9" y="315.8">z</text>
<text x="450.9" y="315.3">OEB</text>
<text x="491.8" y="316.9">R</text>
<text x="510.4" y="315.6">z</text>
<text x="538.3" y="315.1">OEB</text>
<text x="579.5" y="316.4">R</text>
<text x="598.4" y="315.8">z</text>
<text x="626.3" y="315.3">OEB</text>
<text x="686.4" y="315.8">z</text>
<text x="714.3" y="315.3">OEB</text>
<text x="99.2" y="320.5">IN</text>
<text x="156.9" y="321.8">W/MSS</text>
<text x="187.6" y="321.6">IEN</text>
<text x="244.9" y="321.3">W/MSS</text>
<text x="275.6" y="321">IEN</text>
<text x="332.1" y="321.6">W/MSS</text>
<text x="362.8" y="321.3">IEN</text>
<text x="420.6" y="321.6">W/MSS</text>
<text x="451.3" y="321.3">IEN</text>
<text x="508.1" y="321.3">W/MSS</text>
<text x="538.8" y="321">IEN</text>
<text x="596.1" y="321.6">W/MSS</text>
<text x="626.8" y="321.3">IEN</text>
<text x="684.1" y="321.6">W/MSS</text>
<text x="714.8" y="321.3">IEN</text>
<text x="99.3" y="327.8">IV</text>
<text x="156.6" y="328.9">LSS</text>
<text x="189.2" y="327.8">C</text>
<text x="244.5" y="328.3">LSS</text>
<text x="277.2" y="327.3">C</text>
<text x="331.7" y="328.6">LSS</text>
<text x="364.4" y="327.6">C</text>
<text x="420.3" y="328.6">LSS</text>
<text x="452.9" y="327.6">C</text>
<text x="507.7" y="328.3">LSS</text>
<text x="540.4" y="327.3">C</text>
<text x="595.7" y="328.6">LSS</text>
<text x="628.4" y="327.6">C</text>
<text x="683.7" y="328.6">LSS</text>
<text x="716.4" y="327.6">C</text>
<text x="72.9" y="333.5">C</text>
<text x="99.2" y="334.6">IC</text>
<text x="245.9" y="335.6">P/OVR</text>
<text x="333.1" y="335.9">P/OVR</text>
<text x="421.6" y="335.9">P/OVR</text>
<text x="509.1" y="335.6">P/OVR</text>
<text x="597.1" y="335.9">P/OVR</text>
<text x="685.1" y="335.9">P/OVR</text>
<text x="157.7" y="341.9">G/F</text>
<text x="157.9" y="336.1">P/OVR</text>
<text x="188.4" y="339">WE</text>
<text x="245.7" y="341.3">G/F</text>
<text x="276.4" y="338.5">WE</text>
<text x="332.9" y="341.6">G/F</text>
<text x="363.6" y="338.7">WE</text>
<text x="421.4" y="341.6">G/F</text>
<text x="452.1" y="338.7">WE</text>
<text x="508.9" y="341.3">G/F</text>
<text x="539.5" y="338.5">WE</text>
<text x="596.9" y="341.6">G/F</text>
<text x="627.5" y="338.7">WE</text>
<text x="684.9" y="341.6">G/F</text>
<text x="715.5" y="338.7">WE</text>
<text x="157.5" y="347.6">C</text>
<text x="245.5" y="347.1">C</text>
<text x="332.7" y="347.3">C</text>
<text x="421.2" y="347.3">C</text>
<text x="508.6" y="347.1">C</text>
<text x="596.6" y="347.3">C</text>
<text x="684.6" y="347.3">C</text>
<text x="98" y="357">+U</text>
<text x="275.2" y="411.1">P</text>
<text x="281.9" y="411.1">G</text>
<text x="295.3" y="411.1">P</text>
<text x="302" y="411.1">G</text>
<text x="312.7" y="411.1">P</text>
<text x="319.4" y="411.1">G</text>
<text x="331.7" y="411.1">P</text>
<text x="338.4" y="411.1">G</text>
<text x="354" y="411.4">C</text>
<text x="536.6" y="411.1">P</text>
<text x="543.3" y="411.1">G</text>
<text x="556.6" y="411.1">P</text>
<text x="563.3" y="411.1">G</text>
<text x="574.1" y="411.1">P</text>
<text x="580.8" y="411.1">G</text>
<text x="593.1" y="411.1">P</text>
<text x="599.8" y="411.1">G</text>
<text x="615.4" y="411.4">C</text>
<text x="310.7" y="423.9">К1804ВР1</text>
<text x="572.1" y="423.9">К1804ВР1</text>
<text x="276.5" y="436.4">P</text>
<text x="283.2" y="436.4">G</text>
<text x="302" y="435.8">C</text>
<text x="326" y="435.8">C</text>
<text x="352" y="435.8">C</text>
<text x="537.9" y="436.4">P</text>
<text x="544.6" y="436.4">G</text>
<text x="563.4" y="435.8">C</text>
<text x="587.3" y="435.8">C</text>
<text x="613.3" y="435.8">C</text>
<text x="671.2" y="588.4">Разраб.</text>
<text x="687.1" y="588.6">Лейкина А.Э.</text>
<text x="688.1" y="593.6">Кобяк И.П.</text>
</g>
<g font-size="3.1">
<text x="306.7" y="188">4</text>
<text x="379.8" y="188">4</text>
<text x="306.7" y="196.9">4</text>
<text x="379.8" y="196.9">4</text>
</g>
<g font-size="2.9">
<text x="815.1" y="578">Лит.</text>
<text x="830.7" y="578">Масса</text>
<text x="846.6" y="578">Масштаб</text>
<text x="670.5" y="583.2">Изм</text>
<text x="678.2" y="583.2">Лист</text>
<text x="690.4" y="583.2">№ документа</text>
<text x="713.5" y="583.2">Подпись</text>
<text x="728.4" y="583.2">Дата</text>
<text x="811" y="598.8">Лист 1</text>
<text x="830.8" y="598.8">Листов 2</text>
</g>
<g font-size="2.8">
<text x="317" y="190.5">1</text>
<text x="389.9" y="190.5">1</text>
<text x="317" y="198.3">2</text>
<text x="389.9" y="198.3">2</text>
<text x="317" y="206.6">0</text>
<text x="389.9" y="206.6">0</text>
<text x="774.7" y="253.2">и.п.</text>
<text x="76.2" y="291.8">3</text>
<text x="101.7" y="292">0</text>
<text x="163.1" y="291">3</text>
<text x="192" y="291.2">0</text>
<text x="251.1" y="290.5">3</text>
<text x="280" y="290.7">0</text>
<text x="338.3" y="290.7">3</text>
<text x="367.2" y="291">0</text>
<text x="426.8" y="290.7">3</text>
<text x="455.7" y="291">0</text>
<text x="514.3" y="290.5">3</text>
<text x="543.2" y="290.7">0</text>
<text x="602.3" y="290.7">3</text>
<text x="631.2" y="291">0</text>
<text x="690.2" y="290.7">3</text>
<text x="719.1" y="291">0</text>
<text x="76.4" y="297.5">3</text>
<text x="102.2" y="297.8">0</text>
<text x="163.4" y="296.7">3</text>
<text x="192.8" y="296.5">0</text>
<text x="251.4" y="296.2">3</text>
<text x="280.8" y="295.9">0</text>
<text x="338.6" y="296.5">3</text>
<text x="368" y="296.2">0</text>
<text x="427.1" y="296.5">3</text>
<text x="456.5" y="296.2">0</text>
<text x="514.6" y="296.2">3</text>
<text x="544" y="295.9">0</text>
<text x="602.5" y="296.5">3</text>
<text x="632" y="296.2">0</text>
<text x="690.5" y="296.5">3</text>
<text x="719.9" y="296.2">0</text>
<text x="191.6" y="328.7">0</text>
<text x="279.6" y="328.2">0</text>
<text x="366.8" y="328.5">0</text>
<text x="455.3" y="328.5">0</text>
<text x="542.8" y="328.2">0</text>
<text x="630.8" y="328.5">0</text>
<text x="718.7" y="328.5">0</text>
<text x="75.3" y="334.5">0</text>
<text x="163.2" y="342.8">3</text>
<text x="247.8" y="348">4</text>
<text x="251.2" y="342.3">3</text>
<text x="338.4" y="342.5">3</text>
<text x="426.9" y="342.5">3</text>
<text x="511" y="348">4</text>
<text x="514.4" y="342.3">3</text>
<text x="602.4" y="342.5">3</text>
<text x="690.4" y="342.5">3</text>
<text x="159.9" y="348.5">4</text>
<text x="335" y="348.3">4</text>
<text x="423.5" y="348.3">4</text>
<text x="599" y="348.3">4</text>
<text x="687" y="348.3">4</text>
<text x="102.3" y="357.9">и.п.</text>
<text x="277.4" y="412">3</text>
<text x="284.5" y="412">3</text>
<text x="297.5" y="412">2</text>
<text x="304.5" y="412">2</text>
<text x="314.9" y="412">1</text>
<text x="322" y="412">1</text>
<text x="333.9" y="412">0</text>
<text x="341" y="412">0</text>
<text x="356.4" y="412.3">0</text>
<text x="538.8" y="412">3</text>
<text x="545.9" y="412">3</text>
<text x="558.8" y="412">2</text>
<text x="565.9" y="412">2</text>
<text x="576.3" y="412">1</text>
<text x="583.3" y="412">1</text>
<text x="595.3" y="412">0</text>
<text x="602.3" y="412">0</text>
<text x="617.7" y="412.3">0</text>
<text x="304.4" y="436.8">z</text>
<text x="328.4" y="436.8">y</text>
<text x="354.4" y="436.8">x</text>
<text x="565.8" y="436.8">z</text>
<text x="589.7" y="436.8">y</text>
<text x="615.7" y="436.8">x</text>
</g>
<g font-size="2.6">
<text x="135.8" y="248.2">9</text>
<text x="140.5" y="248.2">4</text>
<text x="144.4" y="248.2">4</text>
<text x="148" y="248.2">4</text>
<text x="197" y="248.4">4</text>
<text x="223.8" y="248.2">9</text>
<text x="228.5" y="248.2">4</text>
<text x="232.4" y="248.2">4</text>
<text x="236" y="248.2">4</text>
<text x="286.8" y="248.2">4</text>
<text x="310.7" y="248.2">9</text>
<text x="315.4" y="248.2">4</text>
<text x="319.3" y="248.2">4</text>
<text x="323" y="248.2">4</text>
<text x="374" y="248.2">4</text>
<text x="399.2" y="247.9">9</text>
<text x="403.9" y="247.9">4</text>
<text x="407.8" y="247.9">4</text>
<text x="411.5" y="247.9">4</text>
<text x="462.5" y="248.4">4</text>
<text x="486.7" y="248.2">9</text>
<text x="491.4" y="248.2">4</text>
<text x="495.3" y="248.2">4</text>
<text x="498.9" y="248.2">4</text>
<text x="549.9" y="248.2">4</text>
<text x="574.9" y="248.2">9</text>
<text x="579.6" y="248.2">4</text>
<text x="583.5" y="248.2">4</text>
<text x="587.2" y="248.2">4</text>
<text x="638.2" y="248.4">4</text>
<text x="662.9" y="248.2">9</text>
<text x="667.6" y="248.2">4</text>
<text x="671.5" y="248.2">4</text>
<text x="675.2" y="248.2">4</text>
<text x="725.4" y="248.2">4</text>
</g>
</svg>
